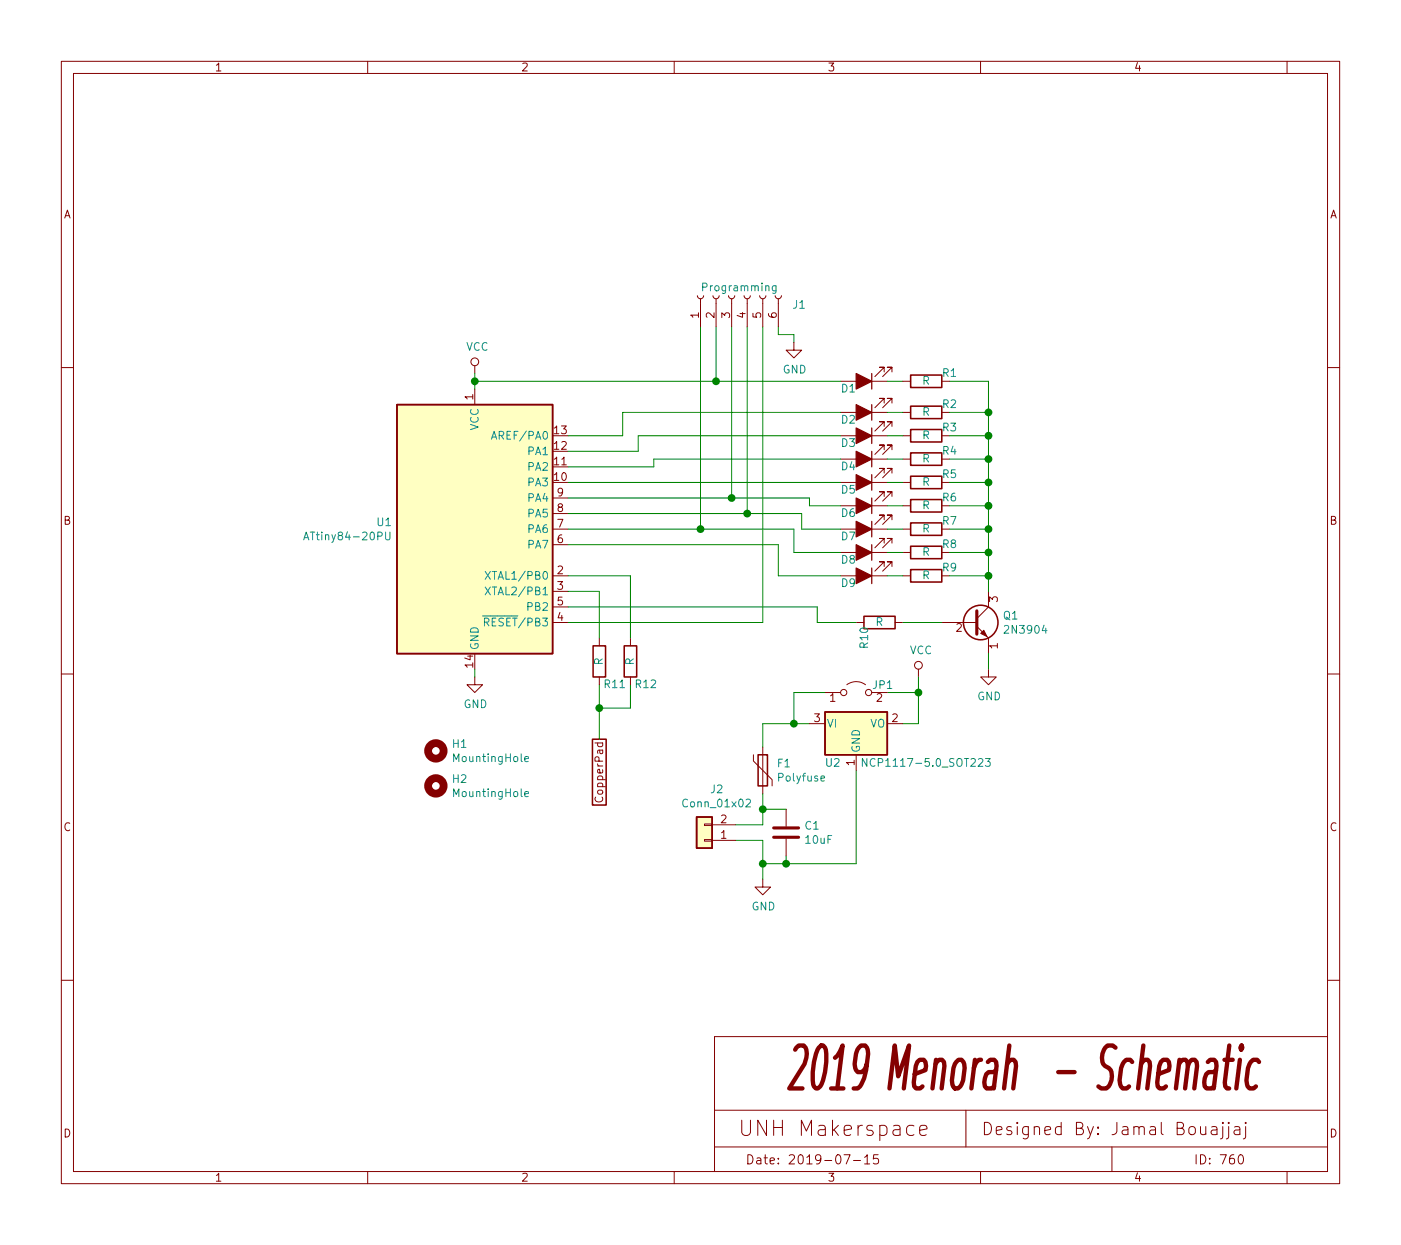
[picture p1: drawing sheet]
<svg xmlns="http://www.w3.org/2000/svg" width="229mm" height="203mm" viewBox="0 0 229 203" stroke-linecap="round" stroke-linejoin="round" font-family="sans-serif">
<g fill="none" stroke="#840000" stroke-width=".16">
<path d="M10 10h208.6v183.2h-208.6zM12 12h204.6v179.2h-204.6zM60 10v2M110 10v2M160 10v2M210 10v2M10 60h2M77.5 59.7v1.3M113.8 48.3l.1 .2a.51 .51 0 0 0 .5 .2 .51 .51 0 0 0 .4-.4M114.3 48.8v4.5M116.3 48.3l.1 .2a.51 .51 0 0 0 .6 .2 .51 .51 0 0 0 .3-.4M116.8 48.8v4.5"/>
<path d="M118.9 48.3v.2a.51 .51 0 0 0 .6 .2 .51 .51 0 0 0 .4-.4M119.4 48.8v4.5M121.4 48.3l.1 .2a.51 .51 0 0 0 .6 .2 .51 .51 0 0 0 .3-.4M121.9 48.8v4.5M124 48.3v.2a.51 .51 0 0 0 .6 .2 .51 .51 0 0 0 .4-.4M124.5 48.8v4.5M126.5 48.3l.1 .2a.51 .51 0 0 0 .5 .2 .51 .51 0 0 0 .4-.4M127 48.8v4.5M129.5 55.9v1.3h1.3l-1.3 1.2-1.2-1.2h1.2M216.6 60h2M77.5 63.5v2.5M139.7 74.9h5.1"/>
<path d="M139.7 78.7h5.1M139.7 71.1h5.1M139.7 67.3h5.1M139.7 62.2h5.1M144.3 73.4v-.8h-.8h.8l-1.6 1.6M144.3 77.2v-.7h-.8h.8l-1.6 1.5M144.3 69.6v-.8h-.8h.8l-1.6 1.6M144.3 65.8v-.8h-.8h.8l-1.6 1.5M144.3 60.7v-.8h-.8h.8l-1.6 1.6M145.5 73.4v-.8h-.7h.7l-1.5 1.6M145.5 77.2v-.7h-.7h.7l-1.5 1.5M145.5 69.6v-.8h-.7h.7l-1.5 1.6"/>
<path d="M145.5 65.8v-.8h-.7h.7l-1.5 1.5M145.5 60.7v-.8h-.7h.7l-1.5 1.6M147.3 74.9h1.3M147.3 78.7h1.3M147.3 71.1h1.3M147.3 67.3h1.3M147.3 62.2h1.3M153.7 74.9h1.2M153.7 78.7h1.2M153.7 71.1h1.2M153.7 67.3h1.2M153.7 62.2h1.2"/>
<path d="M90.2 86.4h2.5M90.2 94h2.5M90.2 96.5h2.5M90.2 99.1h2.5M90.2 88.9h2.5M90.2 83.8h2.5M90.2 81.3h2.5M139.7 82.6h5.1M139.7 86.4h5.1M139.7 90.2h5.1M139.7 94h5.1M144.3 81v-.7h-.8h.8l-1.6 1.5"/>
<path d="M144.3 84.8v-.7h-.8h.8l-1.6 1.5M144.3 88.6v-.7h-.8h.8l-1.6 1.5M144.3 92.5v-.8h-.8h.8l-1.6 1.5M145.5 81v-.7h-.7h.7l-1.5 1.5M145.5 84.8v-.7h-.7h.7l-1.5 1.5M145.5 88.6v-.7h-.7h.7l-1.5 1.5M145.5 92.5v-.8h-.7h.7l-1.5 1.5M147.3 82.6h1.3M147.3 86.4h1.3M147.3 90.2h1.3M147.3 94h1.3M153.7 82.6h1.2"/>
<path d="M153.7 86.4h1.2M153.7 90.2h1.2M153.7 94h1.2M161.3 96.5v2.6l-1.9 1.9M10 110h2M77.5 110.5v1.3h1.2l-1.2 1.2-1.3-1.2h1.3M90.2 101.6h2.5M97.8 104.1v1.3M97.8 110.5v1.3M102.9 104.1v1.3M102.9 110.5v1.3M132.1 118.1h2.5"/>
<path d="M134.6 113h2.6M138.2 111.8a2.53 2.53 0 0 1 3 0M139.7 101.6h1.3M144.8 118.1h2.5M146 101.6h1.3M149.9 109.2v1.3M153.7 101.6h5.7M159.4 102.2l1.9 1.9v2.6M161.3 109.2v1.3h1.3l-1.3 1.3-1.3-1.3h1.3M216.6 110h2M97.2 130.1a.52 .52 0 0 0 0 .6 .52 .52 0 0 0 .6 .2 .47 .47 0 0 0 .5-.3 .47 .47 0 0 0-.1-.5M114.9 134.5h1.3v.2h-1.3z"/>
<path d="M114.9 137h1.3v.3h-1.3zM116.2 137.2h3.8M116.2 134.6h3.8M122.9 123.2v1l3.1 3.1v1M124.5 121.9v7.6M128.3 132.1v2.8M128.3 136.9v2.8M139.7 123.2v2.5M10 160h2M124.5 143.5v1.3h1.2l-1.2 1.3-1.3-1.3h1.3M216.6 160h2M216.6 169.2h-100v22"/>
<path d="M60 191.2v2M110 191.2v2M116.6 187.2h100M116.6 181.2h100M137.7 188.5h1l-.6 1.5M139.3 189.4h1.1M141.1 188.9l.4-.4v1.5M141.1 190h.8M143.3 188.5h-.7l-.1 .7 .2-.1h.5l.2 .2-.1 .5-.2 .2-.6-.2M150.1 184.5l1.2-.2-.2-.5-.7-.1-.2 .1-.1 .2v1l.1 .2 .2 .1h.5l.2-.1M157.6 181.2v6M160 191.2v2"/>
<path d="M181.4 187.2v4M195.9 183.9v1a.5 .5 0 0 0 .8 .1M196.7 183.9v1.3M197.7 183.9h.8l.1 .3v1M198.6 184.3l-.7 .1a.39 .39 0 0 0-.3 .4 .39 .39 0 0 0 .3 .4l.7-.1M199.5 183.9v1.7l-.1 .2-.3 .1M199.5 183.2v.2l.1-.1-.1-.1v.2M200.5 183.9v1.7l-.1 .2-.3 .1M200.5 183.2l-.1 .1 .1 .1 .1-.1-.1-.1v.2M201.4 183.9h.8l.1 .3v1M202.3 184.3l-.7 .1a.39 .39 0 0 0-.3 .4 .39 .39 0 0 0 .3 .4l.7-.1M203.3 183.9v1.7l-.2 .2-.2 .1"/>
<path d="M203.3 183.2l-.2 .1 .2 .1 .1-.1-.1-.1v.2M210 191.2v2"/>
<circle cx="77.5" cy="59.1" r=".63"/>
<circle cx="137.7" cy="113" r=".51"/>
<circle cx="141.7" cy="113" r=".51"/>
<circle cx="149.9" cy="108.6" r=".63"/>
</g>
<path d="M129.7 171.3l.6-.7h.8a1.93 1.93 0 0 1 .5 2l-.3 1.1-2.5 3.9h2.1M133.6 171l.4-.4h.3l.3 .4a9.8 9.8 0 0 1-.8 6.3l-.3 .3h-.4l-.3-.3a9.8 9.8 0 0 1 .8-6.3zM202.6 170.6l-.2 .4 .1 .3 .2-.3-.1-.4-.1 .7M205.4 173.3l-.3-.3h-.6l-.4 .3a5 5 0 0 0-.5 4l.3 .3h.6l.4-.3" fill="none" stroke="#840000" stroke-width=".71"/>
<g fill="none" stroke="#008400" stroke-width=".16">
<path d="M114.3 53.3v33.1M116.8 53.3v8.9M119.4 53.3v28M121.9 53.3v30.5M124.5 53.3v48.3h-31.8M127 53.3v1.3h2.5v1.3M77.5 61v2.5M77.5 62.2h59.7M92.7 78.7h44.5M137.2 67.3h-35.6v3.8h-8.9M137.2 71.1h-33.1v2.6h-11.4M137.2 74.9h-30.5v1.3h-14"/>
<path d="M144.8 71.1h2.5M144.8 67.3h2.5M144.8 74.9h2.5M144.8 78.7h2.5M144.8 62.2h2.5M154.9 71.1h6.4M154.9 67.3h6.4M154.9 74.9h6.4M154.9 78.7h6.4M154.9 62.2h6.4v34.3M92.7 81.3h39.4v1.3h5.1M92.7 94h10.2v10.1"/>
<path d="M92.7 96.5h5.1v7.6M92.7 88.9h34.3v5.1h10.2M92.7 86.4h36.8v3.8h7.7M92.7 83.8h38.1v2.6h6.4M92.7 99.1h40.6v2.5h6.4M144.8 82.6h2.5M144.8 94h2.5M144.8 86.4h2.5M144.8 90.2h2.5M154.9 82.6h6.4M154.9 94h6.4M154.9 86.4h6.4"/>
<path d="M154.9 90.2h6.4M77.5 109.2v1.3M97.8 111.8v8.9M102.9 111.8v3.8h-5.1M132.1 118.1h-7.6v3.8M134.6 113h-5.1v5.1M144.8 113h5.1M147.3 101.6h6.4M149.9 110.5v7.6h-2.6M161.3 106.7v2.5M120 137.2h4.5v6.3M124.5 129.5v5.1h-4.5"/>
<path d="M124.5 132.1h3.8M128.3 139.7v1.3M139.7 125.7v15.3h-15.2"/>
</g>
<g fill="#ffffc2" stroke="#ffffc2" stroke-width=".16">
<path d="M113.7 133.4h2.5v5h-2.5z"/>
<path d="M64.8 66h25.4v40.7h-25.4z"/>
<path d="M134.6 116.2h10.2v7h-10.2z"/>
</g>
<g fill="none" stroke="#840000" stroke-width=".25">
<path d="M64.8 66h25.4v40.7h-25.4zM148.6 66.3h5.1v2h-5.1zM148.6 70.1h5.1v2h-5.1zM148.6 73.9h5.1v2h-5.1zM148.6 77.7h5.1v2.1h-5.1zM148.6 61.2h5.1v2h-5.1zM148.6 81.5h5.1v2.1h-5.1zM148.6 85.3h5.1v2.1h-5.1zM148.6 89.2h5.1v2h-5.1zM148.6 93h5.1v2h-5.1zM96.8 105.4h2v5.1h-2zM101.9 105.4h2v5.1h-2z"/>
<path d="M134.6 116.2h10.2v7h-10.2zM141 100.6h5v2h-5zM96.7 120.7h2.2v10.7h-2.2zM113.7 133.4h2.5v5h-2.5zM123.7 123.2h1.5v5.1h-1.5z"/>
<circle cx="160" cy="101.6" r="2.82"/>
</g>
<g fill="none" stroke="#008484" stroke-width=".16">
<path d="M126.6 46.6v1.2l-.2 .1-.3-.1M126.6 46.7l-.3-.1-.3 .3v.3l.1 .2h.5M80.2 71.7l.4-1.3 .5 1.3M80.3 71.3h.6M49.6 88.1l.4-1.3 .4 1.3M49.7 87.8h.6M62.9 86.8v1.1l.2 .2h.4l.1-.2v-1.1M79.2 93.3l.8 1.2M79.2 95.8l.8 1.3M80 93.3l-.8 1.2M80 95.8l-.8 1.3M78.7 100.5h1.3"/>
<path d="M79 101.5h.7l.1-.2-.1-.3-.2-.1h-.5v1.3M79.3 101.5l.5 .7M85.6 123.9l.6-.1v-.3h-.4l-.2 .1 .1 .7h.5M85.6 129.6l.6-.1v-.3h-.4l-.2 .2 .1 .6h.5M121.7 130.6l.5-.2 .3 .4-.1 .2-.7 .7h.8M134 127.1l.5-.2v-.2l-.4-.1-.1 .2v.6h.5M141.5 123.8v1.3l-.8-1.3v1.3M160.8 123.8h.8l-.4 .5 .3 .1 .1 .4-.1 .2-.5 .1-.2-.2"/>
</g>
<g fill="none" stroke="#840000" stroke-width="1.3">
<circle cx="71.1" cy="122.6" r="1.27"/>
<circle cx="71.1" cy="128.3" r="1.27"/>
</g>
<path d="M159.4 99.7v3.8M126.2 136.7h4.1M126.2 135.1h4.1" fill="none" stroke="#840000" stroke-width=".51"/>
<path d="M160 103.4l.5-.5 .5 1z" fill="#840000" stroke="#840000" stroke-width=".16"/>
<path d="M142.2 61v2.5M142.2 66v2.6M142.2 69.9v2.5M142.2 73.7v2.5M142.2 77.5v2.5M142.2 81.3v2.5M142.2 85.1v2.5M142.2 88.9v2.5M142.2 92.7v2.6" fill="none" stroke="#840000" stroke-width=".2"/>
<g fill="#840000" stroke="#840000" stroke-width=".2">
<path d="M139.7 73.7l2.5 1.2-2.5 1.3z"/>
<path d="M139.7 77.5l2.5 1.2-2.5 1.3z"/>
<path d="M139.7 81.3l2.5 1.3-2.5 1.2z"/>
<path d="M139.7 85.1l2.5 1.3-2.5 1.2z"/>
<path d="M139.7 69.9l2.5 1.2-2.5 1.3z"/>
<path d="M139.7 66l2.5 1.3-2.5 1.3z"/>
<path d="M139.7 88.9l2.5 1.3-2.5 1.2z"/>
<path d="M139.7 92.7l2.5 1.3-2.5 1.3z"/>
<path d="M139.7 61l2.5 1.2-2.5 1.3z"/>
</g>
<g fill="#008400" stroke="#008400" stroke-width=".25">
<circle cx="97.8" cy="115.6" r=".51"/>
<circle cx="119.4" cy="81.3" r=".51"/>
<circle cx="121.9" cy="83.8" r=".51"/>
<circle cx="114.3" cy="86.4" r=".51"/>
<circle cx="161.3" cy="94" r=".51"/>
<circle cx="161.3" cy="90.2" r=".51"/>
<circle cx="161.3" cy="86.4" r=".51"/>
<circle cx="161.3" cy="82.6" r=".51"/>
<circle cx="161.3" cy="78.7" r=".51"/>
<circle cx="161.3" cy="74.9" r=".51"/>
<circle cx="161.3" cy="71.1" r=".51"/>
<circle cx="77.5" cy="62.2" r=".51"/>
<circle cx="116.8" cy="62.2" r=".51"/>
<circle cx="161.3" cy="67.3" r=".51"/>
<circle cx="124.5" cy="132.1" r=".51"/>
<circle cx="124.5" cy="141" r=".51"/>
<circle cx="128.3" cy="141" r=".51"/>
<circle cx="129.5" cy="118.1" r=".51"/>
<circle cx="149.9" cy="113" r=".51"/>
</g>
<text font-size="9.8" fill="#840000" x="136.3" y="178">2019 Menorah - Schematic</text>
<text font-size="3.5" fill="#840000" x="121.9" y="185.4">UNH Makerspace</text>
<text font-size="2.8" fill="#840000" x="160.1" y="185.3">Designed By: Jamal Bouajjaj</text>
<g font-size="2.1" fill="#840000">
<text x="121.6" y="190">Date: 2019-07-15</text>
<text x="195.6" y="190">ID: 760</text>
</g>
<g font-size="1.8" fill="#840000">
<text x="35" y="11.6">1</text>
<text x="85" y="11.6">2</text>
<text x="135" y="11.6">3</text>
<text x="185" y="11.6">4</text>
<text x="10.4" y="35.6">A</text>
<text x="217" y="35.6">A</text>
<text x="114" y="51.9" transform="rotate(-90 114 51.9)">1</text>
<text x="116.6" y="51.9" transform="rotate(-90 116.6 51.9)">2</text>
<text x="119.1" y="51.9" transform="rotate(-90 119.1 51.9)">3</text>
<text x="121.7" y="51.9" transform="rotate(-90 121.7 51.9)">4</text>
<text x="124.2" y="51.9" transform="rotate(-90 124.2 51.9)">5</text>
<text x="126.7" y="51.9" transform="rotate(-90 126.7 51.9)">6</text>
<text x="77.2" y="65.3" transform="rotate(-90 77.2 65.3)">1</text>
<text x="90.5" y="70.9">13</text>
<text x="90.5" y="75.9">11</text>
<text x="90.5" y="73.4">12</text>
<text x="90.5" y="78.5">10</text>
<text x="91" y="83.6">8</text>
<text x="91" y="81">9</text>
<text x="10.4" y="85.6">B</text>
<text x="91" y="88.6">6</text>
<text x="91" y="86.1">7</text>
<text x="217" y="85.6">B</text>
<text x="91" y="93.7">2</text>
<text x="91" y="96.3">3</text>
<text x="91" y="101.3">4</text>
<text x="91" y="98.8">5</text>
<text x="162.8" y="98.3" transform="rotate(-90 162.8 98.3)">3</text>
<text x="156" y="103.1">2</text>
<text x="162.8" y="105.9" transform="rotate(-90 162.8 105.9)">1</text>
<text x="77.2" y="108.9" transform="rotate(-90 77.2 108.9)">14</text>
<text x="132.9" y="117.9">3</text>
<text x="135.4" y="114.6">1</text>
<text x="143" y="114.6">2</text>
<text x="145.6" y="117.9">2</text>
<text x="139.4" y="124.9" transform="rotate(-90 139.4 124.9)">1</text>
<text x="98.4" y="130.3" transform="rotate(-90 98.4 130.3)">CopperPad</text>
<text x="10.4" y="135.6">C</text>
<text x="117.6" y="136.9">1</text>
<text x="117.6" y="134.4">2</text>
<text x="217" y="135.6">C</text>
<text x="10.4" y="185.6">D</text>
<text x="217" y="185.6">D</text>
<text x="35" y="192.8">1</text>
<text x="85" y="192.8">2</text>
<text x="135" y="192.8">3</text>
<text x="185" y="192.8">4</text>
</g>
<g font-size="1.8" fill="#008484">
<text x="114.9" y="47.5">Programming</text>
<text x="129.4" y="50.4">J1</text>
<text x="76" y="57.3">VCC</text>
<text x="127.7" y="61">GND</text>
<text x="137.3" y="64.1">D1</text>
<text x="150.5" y="62.8">R</text>
<text x="153.8" y="61.5">R1</text>
<text x="78.1" y="70.3" transform="rotate(-90 78.1 70.3)">VCC</text>
<text x="80.9" y="71.8">AREF/PA0</text>
<text x="137.3" y="69.1">D2</text>
<text x="150.5" y="67.9">R</text>
<text x="150.5" y="71.7">R</text>
<text x="153.8" y="66.6">R2</text>
<text x="153.8" y="70.4">R3</text>
<text x="86.2" y="76.8">PA2</text>
<text x="86.2" y="74.3">PA1</text>
<text x="137.3" y="76.8">D4</text>
<text x="137.3" y="72.9">D3</text>
<text x="150.5" y="75.5">R</text>
<text x="153.8" y="74.2">R4</text>
<text x="86.2" y="79.4">PA3</text>
<text x="86.2" y="81.9">PA4</text>
<text x="137.3" y="80.6">D5</text>
<text x="150.5" y="79.3">R</text>
<text x="150.5" y="83.1">R</text>
<text x="153.8" y="78">R5</text>
<text x="153.8" y="81.8">R6</text>
<text x="50.5" y="88.2">ATtiny84-20PU</text>
<text x="61.6" y="85.9">U1</text>
<text x="86.2" y="89.5">PA7</text>
<text x="86.2" y="87">PA6</text>
<text x="86.2" y="84.5">PA5</text>
<text x="137.3" y="84.4">D6</text>
<text x="137.3" y="88.2">D7</text>
<text x="150.5" y="86.9">R</text>
<text x="153.8" y="85.6">R7</text>
<text x="153.8" y="89.5">R8</text>
<text x="80.1" y="94.6">XTAL1/PB0</text>
<text x="137.3" y="92">D8</text>
<text x="137.3" y="95.8">D9</text>
<text x="150.5" y="90.7">R</text>
<text x="150.5" y="94.5">R</text>
<text x="153.8" y="93.3">R9</text>
<text x="80.1" y="97.2">XTAL2/PB1</text>
<text x="86.2" y="99.7">PB2</text>
<text x="163.8" y="101.1">Q1</text>
<text x="78.1" y="106.2" transform="rotate(-90 78.1 106.2)">GND</text>
<text x="79.8" y="102.2">RESET/PB3</text>
<text x="141.7" y="105.7" transform="rotate(-90 141.7 105.7)">R10</text>
<text x="142.9" y="102.2">R</text>
<text x="148.4" y="106.8">VCC</text>
<text x="164.2" y="103.4">2N3904</text>
<text x="98.3" y="108.6" transform="rotate(-90 98.3 108.6)">R</text>
<text x="98.7" y="112.3">R11</text>
<text x="103.4" y="108.6" transform="rotate(-90 103.4 108.6)">R</text>
<text x="103.8" y="112.3">R12</text>
<text x="142.5" y="112.4">JP1</text>
<text x="75.6" y="115.6">GND</text>
<text x="134.9" y="118.7">VI</text>
<text x="142" y="118.7">VO</text>
<text x="159.5" y="114.3">GND</text>
<text x="73.9" y="122.1">H1</text>
<text x="74.2" y="124.4">MountingHole</text>
<text x="126.9" y="125.2">F1</text>
<text x="134.8" y="125.1">U2</text>
<text x="140.3" y="122.9" transform="rotate(-90 140.3 122.9)">GND</text>
<text x="142" y="125.1">NCP1117-5.0_SOT223</text>
<text x="73.9" y="127.8">H2</text>
<text x="74.2" y="130.1">MountingHole</text>
<text x="111.7" y="131.8">Conn_01x02</text>
<text x="116" y="129.5">J2</text>
<text x="127.1" y="127.6">Polyfuse</text>
<text x="131.4" y="135.4">C1</text>
<text x="131.5" y="137.7">10uF</text>
<text x="122.6" y="148.6">GND</text>
</g>
</svg>
